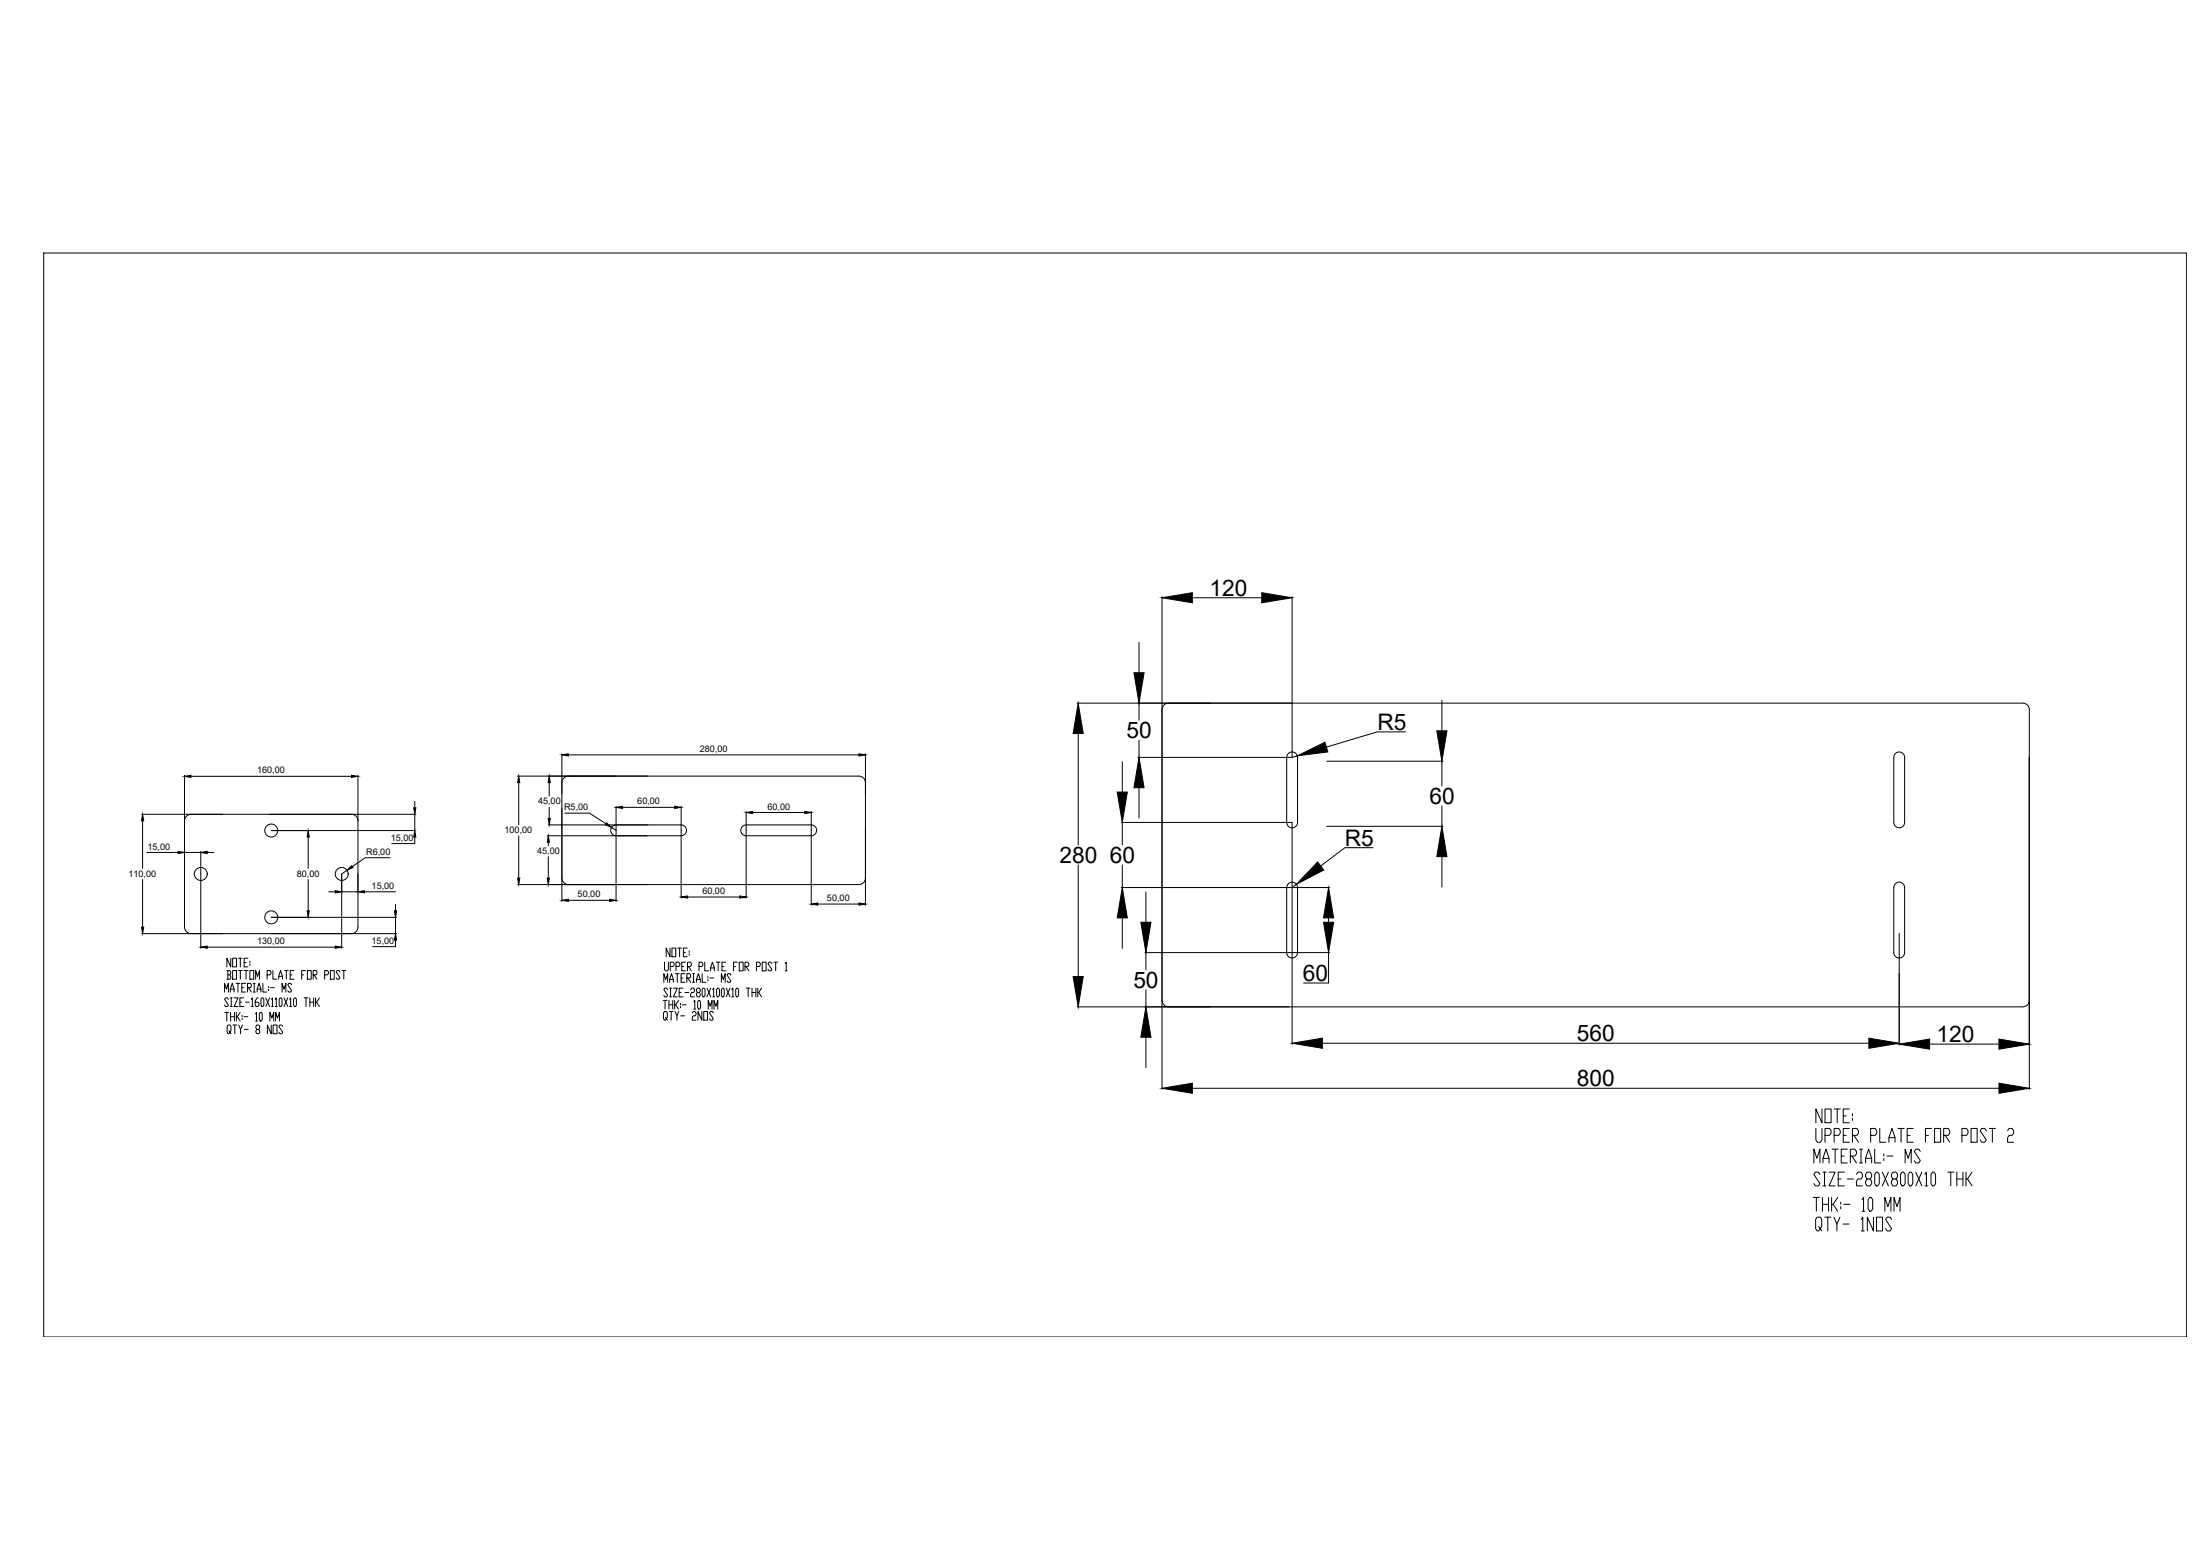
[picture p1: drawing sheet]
<svg xmlns="http://www.w3.org/2000/svg" width="841mm" height="594mm" viewBox="0 0 841 594" stroke-linecap="round" stroke-linejoin="round" font-family="sans-serif">
<!-- layer: 0 -->
<g fill="none" stroke="#000" stroke-width=".38">
<path d="M16.7 96.7h819.2v414.1h-819.2zM444.2 227.9v188.3M455.8 228.4h26.6M494 227.9v61.5M435.4 245.4v11.6M411.8 268.6h361.5l1.1 .3 1.1 1.1 .3 1.1v145.1M435.4 268.6v6.6M446.7 268.6l-1.5 .6-.7 .8-.3 1.1M537.3 279.6h-10.8l-19.4 5.8M551.2 267.6v11.6M70.5 296.2v58l.6 1.6 .8 .6 1.1 .3M73 296.6h61.4"/>
<path d="M136.8 296.2v58l-.5 1.6-.8 .6-1.1 .3M197.9 296.5h130.5l1.5 .6 .7 .8 .2 1.1M198.3 299v16.1M210 299v5.2M214.8 288v56.4M217.3 288.4h111.1M217.3 296.5l-1.6 .6-.6 .8-.3 1.1M330.8 288v57.8M412.2 280.2v42.6M429 291v11.6M435 289.4h59M435.4 282.8v6.6"/>
<path d="M492.5 287.9a2.07 2.07 0 0 1 2.2-.5 2.07 2.07 0 0 1 1.3 1.9v24.9a2.07 2.07 0 0 1-2 2.1 2.07 2.07 0 0 1-2.1-2.1v-24.9zM495.9 288.8l-1.9 .6M507.2 290.8h44.4M551.2 290.8v9.5M724.6 287.9a2.07 2.07 0 0 1 2.2-.5 2.07 2.07 0 0 1 1.3 1.9v24.9a2.07 2.07 0 0 1-2.1 2.1 2.07 2.07 0 0 1-2-2.1v-24.9zM54.1 311.1h104.9M54.5 313.6v18.2M73 311.1l-1.1 .3-.8 .6-.6 1.6M103.7 317.3h55.3M117.8 319.8v12M134.4 311.1l1.1 .3 .8 .6 .5 1.6M158.6 319.8v2.5h-8.8"/>
<path d="M158.6 306.1v2.5M158.6 311.1v6.2M198.3 319.4v16.1M209.5 315.2h50.9a2.07 2.07 0 0 1 2.1 2 2.07 2.07 0 0 1-2.1 2.1h-51.2M210 308.4v4.3M215.9 310.7h9.5l6.3 4.1M233.8 316.1l1.7 1.1M235.5 308v36.4M235.5 315.2a2.07 2.07 0 0 0-2 2 2.07 2.07 0 0 0 2 2.1M238 308.4h19.9M260.4 308v35.1M283.8 315.8l1.5-.6h24.8a2.07 2.07 0 0 1 2.1 2 2.07 2.07 0 0 1-2.1 2.1h-24.8a2.07 2.07 0 0 1-2-1.3 2.07 2.07 0 0 1 .5-2.2z"/>
<path d="M285.2 310v33.1M287.7 310.4h19.9M310.1 310v35.8M428.6 314.2h65.4v84.8M429 314.2v8.6M435.4 301v11.6M507.2 315.7h44.4M551.2 307.9v7.8M54.5 336v18.2M56.2 325.7h11.8M70.5 325.7h6.2M76.7 325.3v37"/>
<path d="M79.2 325.7h2.5M117.8 336v12M132.7 332.5l-2.1 1.4v28.4M149.1 327.7h-9.5l-4.9 3.4M209.6 321.8v1.3M209.6 327.3v8.2M214.8 335.5l.3 1 .6 .9 1.6 .5M330.8 335.5l-.5 1.5-.8 .7-1.1 .2-130.5 .1M412.2 330.5v42.6M428.6 339.1h79.7M429 330.5v8.6M492.5 337.6a2.07 2.07 0 0 1 2.2-.4 2.07 2.07 0 0 1 1.3 1.9v24.8a2.07 2.07 0 0 1-2 2.1 2.07 2.07 0 0 1-2.1-2.1v-24.8z"/>
<path d="M495.6 337.8l-1.6 1.3M524.8 323.9h-10.7l-9.2 6.9M551.2 327.3v11.6M724.6 337.6a2.07 2.07 0 0 1 2.2-.4 2.07 2.07 0 0 1 1.3 1.9v24.8a2.07 2.07 0 0 1-2.1 2.1 2.07 2.07 0 0 1-2-2.1v-24.8zM54.1 356.7h97.5M103.7 350.5h47.9M125.7 340.7h2.4M130.6 340.7h6.2M139.3 340.7h11.9M151.2 359.2v2.5h-8.8M151.2 345.5v2.5M151.2 350.5v6.2"/>
<path d="M217.3 344h15.7M262.9 342.7h19.9M312.6 345.4h15.8M429 350.7v11.6M438.1 340.7v11.6M507.9 350.7v1.6M726 356.6v42.7M79.2 361.9h48.9M85.8 379v-3.3l.8 2.2 .7-2.2v3.3M86.7 370.8h1.1l.4 .5-.4 1.1M87.1 372.4h.7l.4 1.2-.4 .5h-1.1M87.1 370.8v3.3"/>
<path d="M88 379v-1.1l.8-2.2 .7 2.2v1.1M88 377.9h1.5M88.2 366.1v3.3l-1.5-3.3v3.3M88.9 366.1h1.5v3.3h-1.5zM88.9 370.8h1.5v3.3h-1.5zM90.2 375.7h1.5M91 375.7v3.3M91.1 366.1h1.5M91.1 370.8h1.5M91.9 366.1v3.3M91.9 370.8v3.3M92.4 377.4h.8"/>
<path d="M93.3 367.7h.8M93.3 370.8h1.5M93.9 375.7h-1.5v3.3h1.5M94.1 370.8v3.3M94.6 377.4h1.1l.4-.6-.4-1.1h-1.1v3.3M94.8 366.1h-1.5v3.3h1.5M95 377.4l1.1 1.6M95.5 370.8h1.5v3.3h-1.5zM95.5 367.2v.5M95.5 368.3v.5M96.8 375.7h.8M96.8 379h.8"/>
<path d="M97.2 375.7v3.3M97.7 374.1v-3.3l.8 2.2 .7-2.2v3.3M98.3 379v-1.1l.7-2.2 .8 2.2v1.1M98.3 377.9h1.5M100.5 375.7v3.3h1.5M102.1 372.4h1.1l.4-.5-.4-1.1h-1.1v3.3M102.7 376.8v.6M102.7 377.9v.6M103.4 377.4h1.5M104.3 370.8v3.3h1.5M106.5 374.1v-1.1l.8-2.2 .7 2.2v1.1M106.5 373h1.5"/>
<path d="M107.8 379v-3.3l.7 2.2 .8-2.2v3.3M108.7 370.8h1.5M109.4 370.8v3.3M110.9 372.4h.8M111.5 376.3l-.4-.6h-.7l-.4 .6 1.5 2.2-.4 .5h-.7l-.4-.5M112.4 370.8h-1.5v3.3h1.5M115.3 372.4h.8M116.8 370.8h-1.5v3.3M117.5 370.8h1.5v3.3h-1.5zM119.7 372.4h1.1l.4-.5-.4-1.1h-1.1v3.3M120.1 372.4l1.1 1.7M124.1 372.4h1.1l.4-.5-.4-1.1h-1.1v3.3"/>
<path d="M126.3 370.8h1.5v3.3h-1.5zM130 371.3l-.4-.5h-.7l-.4 .5 1.5 2.3-.4 .5h-.7l-.4-.5M130.7 370.8h1.5M131.4 370.8v3.3M253.8 375.3v-3.3l.7 2.2 .7-2.2v3.3M254 367.6v2.7l.4 .6h.7l.4-.6v-2.7M255.2 378.1l-.3-.6h-.8l-.3 .6 1.4 2.2-.3 .5h-.8l-.3-.5M256 375.3v-1.1l.7-2.2 .7 2.2v1.1M256 374.2h1.4M256 377.5h.7M256.1 362.2v3.3l-1.4-3.3v3.3M256.2 369.2h1.1l.4-.5-.4-1.1h-1.1v3.3"/>
<path d="M256.3 377.5v3.3M256.9 362.2h1.4v3.3h-1.4zM257.4 377.5h1.5l-1.5 3.3h1.5M258.2 372h1.4M258.4 369.2h1.1l.4-.5-.4-1.1h-1.1v3.3M258.9 372v3.3M259.1 362.2h1.4M259.6 379.2h.8M259.8 362.2v3.3M260.4 373.6h.7M260.6 369.2h.8M261.1 377.5h-1.5v3.3h1.5"/>
<path d="M261.3 363.9h.7M261.8 372h-1.4v3.3h1.4M261.8 379.2h1.5M262.1 367.6h-1.5v3.3h1.5M262.6 373.6h1.1l.3-.5-.3-1.1h-1.1v3.3M262.7 362.2h-1.4v3.3h1.4M262.8 369.2h1.1l.4-.5-.4-1.1h-1.1v3.3M262.9 373.6l1.1 1.7M263.2 369.2l1.1 1.7M263.5 363.3v.6M263.5 364.4v.6M264 378.1l.4-.6h.7l.4 .6-.4 1.1h-.7l-.4 .5v1.1h1.5"/>
<path d="M264.8 372h.7M264.8 375.3h.7M265.1 372v3.3M266.2 375.3v-1.1l.8-2.2 .7 2.2v1.1M266.2 374.2h1.5M266.6 379.2l-.4-.6 .4-1.1h.7l.4 .6-.4 1.1h-.7l-.4 .5 .4 1.1h.7l.4-.5-.4-1.1M267.2 369.2h1.1l.4-.5-.4-1.1h-1.1v3.3M268.4 372v3.3h1.5M268.8 377.5h.4l.3 .6v2.2l-.3 .5h-.4l-.4-.5v-2.2zM269.4 367.6v3.3h1.5M270.3 377.5l1.4 3.3M270.6 373.1v.5"/>
<path d="M270.6 374.2v.5M271.4 373.6h1.4M271.6 370.9v-1.1l.7-2.2 .8 2.2v1.1M271.6 369.8h1.5M271.7 377.5l-1.4 3.3M272.5 378.1l.3-.6v3.3M273.8 367.6h1.5M274.3 377.5h.4l.3 .6v2.2l-.3 .5h-.4l-.4-.5v-2.2zM274.5 367.6v3.3M275.8 375.3v-3.3l.7 2.2 .7-2.2v3.3M276 369.2h.8M276.1 377.5h.4l.4 .6v2.2l-.4 .5h-.4l-.3-.5v-2.2z"/>
<path d="M277.5 367.6h-1.5v3.3h1.5M277.6 377.5l1.5 3.3M279.1 377.5l-1.5 3.3M279.4 372.5l-.3-.5h-.8l-.3 .5 1.4 2.2-.3 .6h-.8l-.3-.6M279.8 378.1l.4-.6v3.3M280.4 369.2h.7M281.6 377.5h.4l.3 .6v2.2l-.3 .5h-.4l-.4-.5v-2.2zM281.9 367.6h-1.5v3.3M282.6 367.6h1.5v3.3h-1.5zM284.8 369.2h1.1l.4-.5-.4-1.1h-1.1v3.3M285.2 369.2l1.1 1.7M285.3 377.5h1.5"/>
<path d="M286 377.5v3.3M287.5 379.2h1.4M287.5 377.5v3.3M288.9 377.5v3.3M289.2 369.2h1.1l.4-.5-.4-1.1h-1.1v3.3M289.7 377.5v3.3M290 379.2l1.1 1.6M291.1 377.5l-1.1 1.7h-.3M291.4 367.6h1.5v3.3h-1.5zM295.1 368.1l-.4-.5h-.7l-.4 .5 1.5 2.2-.4 .6h-.7l-.4-.6M295.8 367.6h1.5M296.5 367.6v3.3"/>
<path d="M300.2 368.1l.4-.5v3.3M300.2 370.9h.7M437.6 363.9h70.7M438.1 363.9v6.6M438.1 378.1v6.6M507.9 363.9v11.7h-9.6M86 386.8h1.4M86.7 386.8v3.3M87.3 381.8l-.4-.6h-.7l-.4 .6 1.5 2.2-.4 .5h-.7l-.4-.5M87.6 393.8l.3 .6-.3 .5h-.4l-.4-.5v-2.2l.4-.6h.7l.4 .6v1.6l-.4 .6 .4 .5M88 381.2h.8M88 384.5h.8"/>
<path d="M88.2 386.8v3.3M88.2 388.4h1.4M88.4 381.2v3.3M89 391.6h1.5M89.5 381.2h1.5l-1.5 3.3h1.5M89.6 386.8v3.3M89.8 391.6v3.3M90.4 386.8v3.3M90.7 388.4l1.1 1.7M91.2 391.6l.8 1.7v1.6M91.7 382.9h.7M91.8 386.8l-1.1 1.6h-.3"/>
<path d="M92.6 387.9v.5M92.6 389v.5M92.7 391.6l-.7 1.7M93.2 381.2h-1.5v3.3h1.5M93.3 388.4h1.4M93.4 393.3h1.5M93.9 382.9h1.5M96.1 381.8l.4-.6v3.3M96.1 384.5h.7M97.7 387.3l.4-.5v3.3M97.7 390.1h.7M98.2 393.3l-.4-.6 .4-1.1h.7l.4 .6-.4 1.1h-.7l-.4 .5 .4 1.1h.7l.4-.5-.4-1.1"/>
<path d="M98.7 381.2h-.4l-.7 1.1v1.7l.3 .5h.8l.3-.5-.3-1.1h-1.1M99.5 386.8h.4l.3 .5v2.2l-.3 .6h-.4l-.3-.6v-2.2zM100.1 381.2h.4l.4 .6v2.2l-.4 .5h-.4l-.3-.5v-2.2zM101.6 381.2l1.5 3.3M103.1 381.2l-1.5 3.3M103.2 390.1v-3.3l.7 2.2 .7-2.2v3.3M103.7 391.6v3.3l-1.5-3.3v3.3M103.8 381.8l.4-.6v3.3M103.8 384.5h.7M104.4 391.6h1.5v3.3h-1.5zM105.3 381.8l.3-.6v3.3M105.3 384.5h.7"/>
<path d="M105.4 390.1v-3.3l.7 2.2 .7-2.2v3.3M107.1 381.2h.3l.4 .6v2.2l-.4 .5h-.3l-.4-.5v-2.2zM108.1 392.2l-.4-.6h-.7l-.4 .6 1.5 2.2-.4 .5h-.7l-.4-.5M108.5 381.2l1.5 3.3M110 381.2l-1.5 3.3M110.8 381.8l.3-.6v3.3M110.8 384.5h.7M112.6 381.2h.4l.3 .6v2.2l-.3 .5h-.4l-.4-.5v-2.2zM116.2 381.2h1.5M117 381.2v3.3M118.4 382.9h1.5M118.4 381.2v3.3"/>
<path d="M119.9 381.2v3.3M120.6 381.2v3.3M121 382.9l1.1 1.6M122.1 381.2l-1.1 1.7h-.4M253.5 382.2h1.5M254.3 382.2v3.3M254.4 388.6l.3 .6-.3 .6h-.4l-.4-.6v-2.2l.4-.6h.7l.4 .6v1.6l-.4 .6 .4 .6M255.7 382.2v3.3M255.7 383.9h1.5M255.8 386.4h1.5M256 380.8h.7M256.6 386.4v3.4"/>
<path d="M257.2 382.2v3.3M257.9 382.2v3.3M258 386.4l.8 1.7v1.7M258.3 383.9l1.1 1.6M259.4 382.2l-1.1 1.7h-.4M259.5 386.4l-.7 1.7M260.1 383.3v.6M260.1 384.4v.6M260.2 388.1h1.5M260.8 383.9h1.5M264.6 387l.4-.6h.7l.4 .6-.4 1.1h-.7l-.4 .5v1.2h1.5M265.2 382.8l.4-.6v3.3"/>
<path d="M265.2 385.5h.8M267.1 382.2h.3l.4 .6v2.2l-.4 .5h-.3l-.4-.5v-2.2zM268.3 386.4v3.4l-1.5-3.4v3.4M269 386.4h1.5v3.4h-1.5zM270.7 385.5v-3.3l.8 2.2 .7-2.2v3.3M272.5 380.8h.7M272.7 387l-.4-.6h-.7l-.4 .6 1.5 2.2-.4 .6h-.7l-.4-.6M272.9 385.5v-3.3l.8 2.2 .7-2.2v3.3M279.8 380.8h.7M438.1 396.3v11.6M444.2 382.2l.6 1.5 .8 .7 1.1 .3M505.6 398.6h208.8"/>
<path d="M737.6 398.9h26.6M775.8 382.2l-.6 1.5-.8 .7-1.1 .3h-361.5M455.8 415.8h308.4M696.5 423.7v5.2l-2.3-5.2v5.2M697.7 423.7h2.3v5.2h-2.3zM701.2 423.7h2.3M701.5 439v5.3M702.3 423.7v5.2M704.6 426.3h1.2M706.2 439h-2.3v5.3h2.3M707 423.7h-2.4v5.2M708.1 425.4v.9"/>
<path d="M708.1 427.2v.9M711.4 439v5.3M716.7 439v5.3h2.3M734.1 439.9l-.6-.9h-1.1l-.6 .9 2.3 3.5-.6 .9h-1.1l-.6-.9M693.2 457.5h2.3M693.4 444.3v-5.3l1.2 3.5 1.1-3.5v5.3M694.4 457.5v5.2M695.7 448.7l-.6-.9h-1.1l-.6 .9 2.3 3.5-.6 .9h-1.1l-.6-.9M696.7 457.5v5.2M696.9 444.3v-1.8l1.2-3.5 1.1 3.5v1.8M696.9 442.5h2.3M696.9 447.8h1.2"/>
<path d="M696.9 453.1h1.2M697.5 447.8v5.3M699 457.5v5.2M699.2 447.8h2.3l-2.3 5.3h2.3M700.2 457.5v5.2M702.5 457.5l-1.7 2.6h-.6M702.7 450.4h1.2M703.7 459.2v.9M703.9 441.7h1.1M705 447.8h-2.3v5.3h2.3M706.2 450.4h2.3M707.4 441.7h1.7l.6-.9v-.9l-.6-.9h-1.7v5.3"/>
<path d="M707.9 441.7l1.8 2.6M709.7 448.7l.6-.9h1.1l.6 .9v.9l-.6 .8h-1.1l-.6 .9v1.8h2.3M710.8 444.3h1.2M711.8 458.3l.6-.8v5.2M713.2 444.3v-1.8l1.1-3.5 1.2 3.5v1.8M713.2 442.5h2.3M713.8 450.4l-.6-.8v-.9l.6-.9h1.1l.6 .9v.9l-.6 .8h-1.1l-.6 .9v.9l.6 .9h1.1l.6-.9v-.9l-.6-.9M714.7 457.5h.6l.6 .8v3.6l-.6 .8h-.6l-.6-.8v-3.6zM717.3 447.8h.5l.6 .9v3.5l-.6 .9h-.5l-.6-.9v-3.5zM719.6 447.8l2.3 5.3M720.1 440.8v.9M720.1 442.5v.9"/>
<path d="M721.3 441.7h2.3M721.9 447.8l-2.3 5.3M723.6 450.4l-.5-.8v-.9l.5-.9h1.2l.6 .9v.9l-.6 .8h-1.2l-.5 .9v.9l.5 .9h1.2l.6-.9v-.9l-.6-.9M727.1 447.8h.6l.6 .9v3.5l-.6 .9h-.6l-.5-.9v-3.5zM728.3 444.3v-5.3l1.2 3.5 1.1-3.5v5.3M730 447.8h.6l.6 .9v3.5l-.6 .9h-.6l-.5-.9v-3.5zM732.4 447.8l2.3 5.3M734.7 447.8l-2.3 5.3M735.9 448.7l.5-.9v5.3M735.9 453.1h1.1M738.8 447.8h.5l.6 .9v3.5l-.6 .9h-.5l-.6-.9v-3.5zM744.6 447.8h2.3"/>
<path d="M745.7 447.8v5.3M748.1 450.4h2.3M748.1 447.8v5.3M750.4 447.8v5.3M751.6 447.8v5.3M752.1 450.4l1.8 2.7M753.9 447.8l-1.8 2.6h-.5M696.7 460.1h2.3M700.8 460.1l1.7 2.6M703.7 461v.9M704.8 460.1h2.4M720.5 462.7v-5.2l1.2 3.5 1.2-3.5v5.2"/>
<path d="M724 462.7v-5.2l1.2 3.5 1.2-3.5v5.2"/>
<circle cx="103.7" cy="317.3" r="2.48"/>
<circle cx="76.8" cy="333.9" r="2.48"/>
<circle cx="130.6" cy="333.9" r="2.48"/>
<circle cx="103.7" cy="350.5" r="2.48"/>
</g>
<g fill="#000" stroke="#000" stroke-width=".38">
<path d="M444.2 228.4l11.6-2v3.9zM482.4 226.4l11.6 2-11.6 1.9zM433.5 257h3.9l-2 11.6zM549.3 279.2h3.8l-1.9 11.6zM70.5 296.6l2.5-.4v.8zM134.4 296.2l2.4 .4-2.4 .4zM198.3 296.5l.4 2.5h-.8zM210 296.5l.4 2.5h-.9zM214.8 288.4l2.5-.4v.8zM328.4 288l2.4 .4-2.4 .4zM412.2 268.6l1.9 11.6h-3.9zM495.9 288.8l10.6-5.2 1.1 3.7z"/>
<path d="M54.5 311.1l.4 2.5h-.8zM117.8 317.3l.4 2.5h-.8zM158.1 308.6h.9l-.4 2.5zM158.6 317.3l.4 2.5h-.9zM209.5 312.7h.9l-.4 2.5zM231.9 314.4l1.9 1.7-2.3-1zM235.5 308.4l2.5-.4v.9zM257.9 308l2.5 .4-2.5 .5zM285.2 310.4l2.5-.4v.8zM307.6 310l2.5 .4-2.5 .4zM427.1 302.6h3.9l-2 11.6zM435.4 289.4l2 11.6h-3.9z"/>
<path d="M68 325.3l2.5 .4-2.5 .4zM76.7 325.7l2.5-.4v.8zM132.7 332.5l1.8-1.8 .5 .7zM197.9 335.5h.8l-.4 2.5zM209.6 319.3l.4 2.5h-.8zM209.2 335.5h.8l-.4 2.5zM503.7 329.3l2.3 3.1-10.4 5.4zM551.2 315.7l1.9 11.6h-3.8zM54.1 354.2h.8l-.4 2.5zM117.4 348h.8l-.4 2.5zM128.1 340.3l2.5 .4-2.5 .4zM136.8 340.7l2.5-.4v.8z"/>
<path d="M150.8 348h.8l-.4 2.5zM151.2 356.7l.4 2.5h-.8zM214.8 344l2.5-.5v.9zM233 343.5l2.5 .5-2.5 .4zM260.4 342.7l2.5-.4v.8zM282.8 342.3l2.4 .4-2.4 .4zM310.1 345.4l2.5-.4v.8zM328.4 345l2.4 .4-2.4 .4zM429 339.1l2 11.6h-3.9zM436.1 352.3h3.9l-1.9 11.6zM507.9 339.1l1.9 11.6h-3.8zM506 352.3h3.8l-1.9 11.6z"/>
<path d="M76.7 361.9l2.5-.5v.9zM128.1 361.4l2.5 .5-2.5 .4zM410.2 373.1h3.9l-1.9 11.6zM438.1 384.7l1.9 11.6h-3.9zM494 398.6l11.6-2v3.9zM714.4 396.6l11.6 2-11.6 1.9zM726 398.9l11.6-1.9v3.8zM764.2 397l11.6 1.9-11.6 1.9zM444.2 415.8l11.6-2v3.9zM764.2 413.8l11.6 2-11.6 1.9z"/>
</g>
<text font-size="9.3" x="692.9" y="471.7">QTY- 1NOS</text>
<text font-size="8.8" x="692.9" y="437.4">UPPER PLATE FOR POST 2</text>
<g font-size="8.7">
<text x="462.4" y="227.6">120</text>
<text x="526.6" y="278.9">R5</text>
<text x="430.6" y="282.1">50</text>
<text x="546.4" y="307.1">60</text>
<text x="514.1" y="323.1">R5</text>
<text x="405" y="329.7">280</text>
<text x="424.2" y="329.7">60</text>
<text x="433.3" y="377.4">50</text>
<text x="498" y="374.8">60</text>
<text x="602.8" y="397.8">560</text>
<text x="740.3" y="398.2">120</text>
<text x="602.8" y="415">800</text>
</g>
<g font-size="3.5">
<text x="267.5" y="287.3">280,00</text>
<text x="98.3" y="295.5">160,00</text>
<text x="205.7" y="307.3">45,00</text>
<text x="215.6" y="309.5">R5,00</text>
<text x="243.6" y="307.3">60,00</text>
<text x="293.4" y="309.3">60,00</text>
<text x="149.4" y="321.2">15,00</text>
<text x="192.9" y="318.2">100,00</text>
<text x="56.4" y="324.6">15,00</text>
<text x="140" y="326.6">R6,00</text>
<text x="205.3" y="326.2">45,00</text>
<text x="49.1" y="334.9">110,00</text>
<text x="113.5" y="334.9">80,00</text>
<text x="142.1" y="339.6">15,00</text>
<text x="268.5" y="341.6">60,00</text>
<text x="220.8" y="342.8">50,00</text>
<text x="316.1" y="344.3">50,00</text>
<text x="98.3" y="360.7">130,00</text>
<text x="142" y="360.5">15,00</text>
</g>
</svg>
